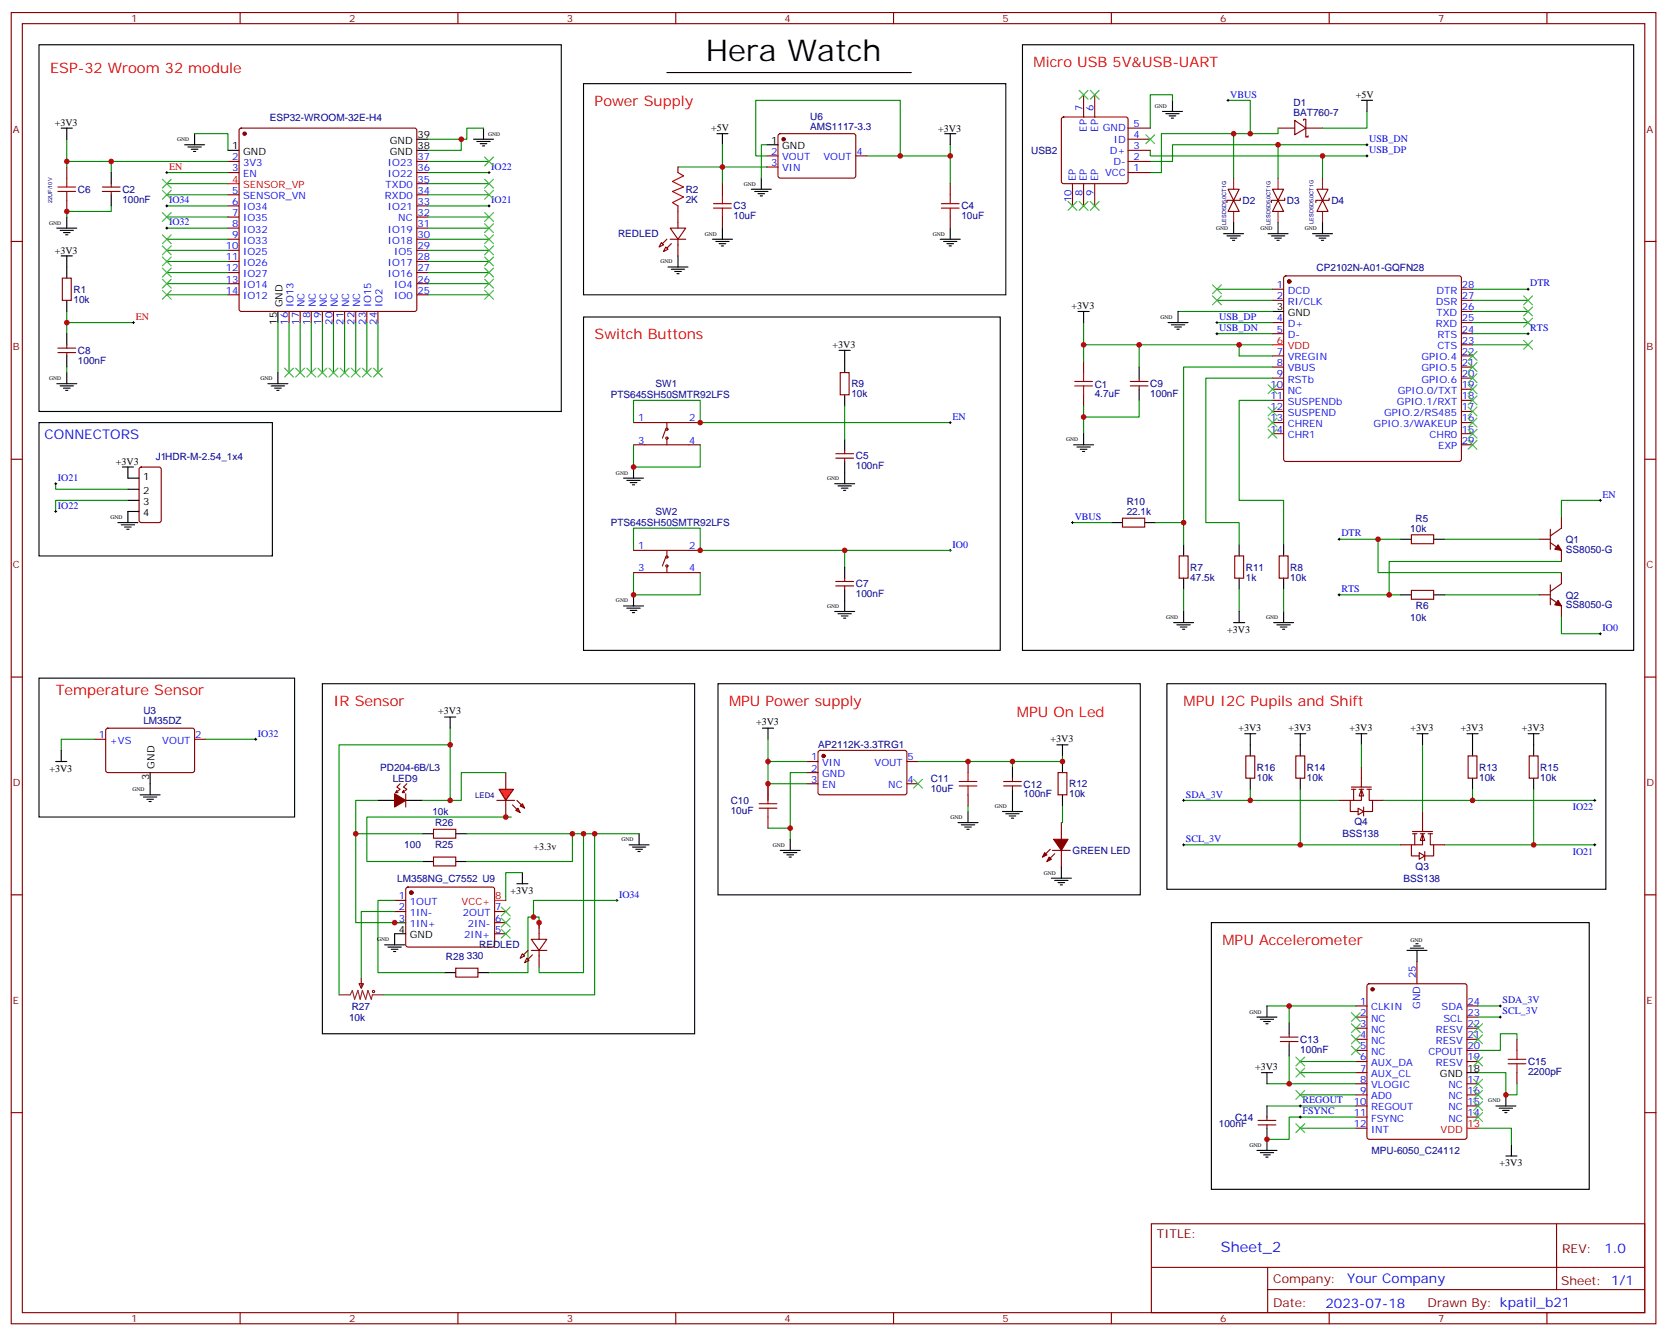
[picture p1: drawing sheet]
<svg xmlns="http://www.w3.org/2000/svg" width="529mm" height="424mm" viewBox="0 0 529 424" stroke-linecap="round" stroke-linejoin="round" font-family="sans-serif">
<g fill="none" stroke="#870000" stroke-width=".35">
<path d="M3.6 4h522.1v416.3h-522.1zM7.1 7.5h515v409.2h-515zM76.2 4v3.5M145.4 4v3.5M214.5 4v3.5M283.7 4v3.5M352.8 4v3.5M422 4v3.5M491.1 4v3.5M411 38.2l3.5 2.5-3.5 2.1zM413.8 38.2v-.3h.7v5.6h.8v-.4M21.2 53v3.6"/>
<path d="M32.5 59.4h5.6M35.3 58.3v1.1M72.4 51.3h3.5M72.4 54.8h3.5M76.1 40.9l.5-.2h55l.5 .2 .2 .5v56.8l-.2 .5-.5 .2h-55l-.5-.3-.2-.4v-56.8zM132.3 51.3h3.6M132.3 54.8h3.6M132.3 58.3h3.6M215.2 53v1.8M229.3 58.3v3.5M301.7 58.3v3.5M405.7 40.7h5.3"/>
<path d="M414.5 40.7h5.3M3.6 76.7h3.5M21.2 63.6v3.5M32.5 60.8h5.6M35.3 60.8v1M72.4 61.8h3.5M72.4 65.4h3.5M72.4 68.9h3.5M72.4 72.4h3.5M72.4 76h3.5M72.4 79.5h3.5M132.3 61.8h3.6"/>
<path d="M132.3 65.4h3.6M132.3 68.9h3.6M132.3 72.4h3.6M132.3 76h3.6M132.3 79.5h3.6M209.9 77l.7 .7-1.4 .7zM211.3 78.4l.8 .7-1.5 .7zM212.8 72.4h4.9l-2.5 3.6zM212.8 76h4.9M215.2 65.4v7M215.2 76v5.2M229.3 68.9v3.5"/>
<path d="M301.7 68.9v3.5M389.9 60.1h3.5l-1.8 3.5zM391.6 63.6l1.8 3.5h-3.5zM393.7 62.9v.7h-4.2v.7M404 60.1h3.5l-1.8 3.5zM405.7 63.6l1.8 3.5h-3.5zM407.8 62.9v.7h-4.2v.7M418.1 60.1h3.5l-1.8 3.5zM419.8 63.6l1.8 3.5h-3.5zM422 62.9v.7h-4.3v.7M522.1 76.7h3.6M19.8 88.3h2.8v7.1h-2.8z"/>
<path d="M72.4 83h3.5M72.4 86.5h3.5M72.4 90.1h3.5M72.4 93.6h3.5M91.8 98.9v3.5M95.3 98.9v3.5M98.8 98.9v3.5M102.3 98.9v3.5M105.9 98.9v3.5M109.4 98.9v3.5M112.9 98.9v3.5M116.5 98.9v3.5"/>
<path d="M120 98.9v3.5M132.3 83h3.6M132.3 86.5h3.6M132.3 90.1h3.6M132.3 93.6h3.6M404 91.8h3.5M404 95.4h3.5M407.7 87.8l.5-.2h55l.5 .2 .2 .5v57.5l-.2 .5-.5 .2h-55l-.5-.2-.2-.5v-57.5zM463.9 91.8h3.6M463.9 95.4h3.6M463.9 98.9h3.6M18.4 111.9h5.6"/>
<path d="M18.4 110.5h5.6M21.2 109.5v1M21.2 111.9v1.1M266.7 118.3h2.9v7h-2.9zM344 114.8v3.5M404 102.4h3.5M404 105.9h3.5M404 113h3.5M404 116.5h3.5M463.9 102.4h3.6M463.9 105.9h3.6M463.9 113h3.6"/>
<path d="M463.9 116.5h3.6M463.9 109.5h3.6M201.1 134.2h21.2M211.3 136.3l-1 2.8M211.7 134.2v1.7M211.7 139.5v1.7M344 125.3v3.6M358.8 122.5h5.7M358.8 121.1h5.7M361.6 120.1v1M361.6 122.5v1.1M404 120.1h3.5"/>
<path d="M404 123.6h3.5M404 127.1h3.5M404 130.6h3.5M404 134.2h3.5M404 137.7h3.5M463.9 120.1h3.6M463.9 123.6h3.6M463.9 127.1h3.6M463.9 130.6h3.6M463.9 134.2h3.6M463.9 137.7h3.6M3.6 145.8h3.5"/>
<path d="M201.1 141.2h21.2M265.3 145.5h5.7M265.3 144h5.7M268.1 143v1M268.1 145.5v1M463.9 141.2h3.6M522.1 145.8h3.6M201.1 174.7h21.2M211.3 176.8l-1 2.9M211.7 174.7v1.8M356.3 164.5h7.1v2.8h-7.1zM374.3 176.5h2.9v7.1h-2.9z"/>
<path d="M392 176.5h2.8v7.1h-2.8zM406.1 176.5h2.8v7.1h-2.8zM448.1 169.8h7v2.8h-7zM488.6 171.2h3.6M492.2 172.3l3.5 2.4v3.6M492.2 168v6.4M495.7 164.1v3.6l-3.5 2.4M201.1 181.8h21.2M211.7 180v1.8M265.3 186h5.7M265.3 184.6h5.7M268.1 183.6v1"/>
<path d="M268.1 186v1.1M448.1 187.4h7v2.9h-7zM488.6 188.8h3.6M492.2 189.9l3.5 2.5v3.5M492.2 185.7v6.3M495.7 181.8v3.5l-3.5 2.5M3.6 214.9h3.5M522.1 214.9h3.6M30 234.7h3.5M33.8 231.4l.5-.2h27l.5 .7-.1 13-.6 .4-27.1-.1-.5-.6v-12.7zM61.8 234.7h3.5M259.9 238.4l.5-.2 27.1 .1 .4 .6-.1 13-.6 .4h-27.1l-.4-.7v-12.7z"/>
<path d="M466.1 240h2.8v7.1h-2.8zM485.5 240h2.8v7.1h-2.8zM243.8 248.8v3.5M243.8 259.4v3.5M256.2 241.8h3.5M256.2 245.3h3.5M256.2 248.8h3.5M287.9 241.8h3.5M287.9 248.8h3.5M307.3 241.8v3.5M307.3 252.3v3.6M318.6 249.5h5.6"/>
<path d="M318.6 248.1h5.6M321.4 247.1v1M321.4 249.5v1.1M335.9 245.3h2.8v7h-2.8zM333.4 269.6l-2.5 2.5M334.1 270h5.7M334.8 271l-2.4 2.5M336.9 261.2v5.3M336.9 270v5.3M3.6 284.1h3.5M522.1 284.1h3.6M430.4 319.4h3.6"/>
<path d="M434.2 312.5l.5-.2h30.3l.6 .4 .1 48.3-.5 .6-30.5 .1-.7-.5v-48.2zM449.8 305.3v7M465.7 319.4h3.5M430.4 322.9h3.6M430.4 326.4h3.6M430.4 330h3.6M430.4 333.5h3.6M430.4 337h3.6M465.7 322.9h3.5M465.7 326.4h3.5M465.7 330h3.5M465.7 333.5h3.5"/>
<path d="M465.7 337h3.5M3.6 353.2h3.5M430.4 340.5h3.6M430.4 344.1h3.6M430.4 347.6h3.6M430.4 351.1h3.6M430.4 354.6h3.6M430.4 358.2h3.6M465.7 344.1h3.5M465.7 347.6h3.5M465.7 351.1h3.5M465.7 354.6h3.5"/>
<path d="M522.1 353.2h3.6M365.5 388.5h156.6v28.2h-156.6zM494.1 388.5v20.9M76.2 416.7v3.6M145.4 416.7v3.6M214.5 416.7v3.6M283.7 416.7v3.6M352.8 416.7v3.6M365.5 402.4h156.5M402.4 409.4h119.6M402.4 402.4v14.1M422 416.7v3.6"/>
<path d="M491.1 416.7v3.6"/>
<circle cx="211.7" cy="139.1" r=".35"/>
<circle cx="211.7" cy="136.3" r=".35"/>
<circle cx="211.7" cy="179.7" r=".35"/>
<circle cx="211.7" cy="176.8" r=".35"/>
</g>
<g fill="none" stroke="#000" stroke-width=".35">
<path d="M12.4 14.2h165.8v116.4h-165.8zM324.6 14.2h194v192.3h-194zM185.2 26.6h134.1v67h-134.1zM211.7 23h77.6M369 35.4h6.4M370.1 36.1h4.2M371.2 36.8h2.1M371.9 37.5h.7M372.2 31.9v3.5M432.2 31.9h3.5M434 31.9v3.5M19.4 40.7h3.6"/>
<path d="M21.2 40.7v3.5M35.3 54.8v3.5M58.6 46h6.3M59.7 46.7h4.2M60.7 47.4h2.1M61.4 48.1h.7M61.8 42.4v3.6M72.4 47.7h3.5M132.3 44.2h3.6M132.3 47.7h3.6M150.3 44.2h6.4M151.4 44.9h4.2"/>
<path d="M152.4 45.6h2.2M153.1 46.3h.7M153.5 40.7v3.5M227.6 42.4h3.5M229.3 42.4v3.6M241.7 56.6v3.5M299.9 42.4h3.5M301.7 42.4v3.6M18 72.4h6.4M19.1 73.1h4.2M20.1 73.8h2.2M20.8 74.5h.8"/>
<path d="M21.2 68.9v3.5M35.3 61.8v3.6M226.2 76h6.3M227.2 76.7h4.3M228.3 77.4h2.1M229 78.1h.7M229.3 72.4v3.6M238.5 60.1h6.4M239.6 60.8h4.2M240.6 61.5h2.1M241.3 62.2h.7M298.5 76h6.3"/>
<path d="M299.5 76.7h4.3M300.6 77.4h2.1M301.3 78.1h.7M301.7 72.4v3.6M388.4 74.2h6.4M389.5 74.9h4.2M390.6 75.6h2.1M391.3 76.3h.7M391.6 70.7v3.5M402.6 74.2h6.3M403.6 74.9h4.2M404.7 75.6h2.1"/>
<path d="M405.4 76.3h.7M405.7 70.7v3.5M416.7 74.2h6.3M417.7 74.9h4.3M418.8 75.6h2.1M419.5 76.3h.7M419.8 70.7v3.5M19.4 81.2h3.6M21.2 81.2v7.1M21.2 95.4v3.5M88.2 98.9v3.5M212.1 84.8h6.3"/>
<path d="M213.1 85.5h4.2M214.2 86.2h2.1M214.9 86.9h.7M215.2 81.2v3.6M342.2 98.9h3.6M344 98.9v3.5M374 98.9v3.5M404 98.9h3.5M21.2 105.9v3.6M21.2 113v3.5M21.2 118.3v3.5M88.2 118.3v3.5"/>
<path d="M185.2 100.6h132.3v105.9h-132.3zM266.4 111.2h3.5M268.1 111.2v7.1M361.6 116.5v3.6M370.8 102.4h6.4M371.9 103.1h4.2M372.9 103.8h2.1M373.6 104.5h.7M18 121.8h6.4M19.1 122.5h4.2M20.1 123.2h2.2M20.8 123.9h.8"/>
<path d="M85.1 121.8h6.3M86.1 122.5h4.2M87.2 123.2h2.1M87.9 123.9h.7M268.1 125.3v3.6M268.1 139.5v3.5M344 137.7v3.5M361.6 123.6v3.5M197.9 151.8h6.4M199 152.5h4.2M200.1 153.2h2.1M200.8 153.9h.7"/>
<path d="M201.1 148.3v3.5M265 153.6h6.3M266 154.3h4.3M267.1 155h2.1M267.8 155.7h.7M268.1 146.5v7.1M340.8 141.2h6.4M341.9 141.9h4.2M342.9 142.6h2.2M343.6 143.3h.7M352.8 165.9h3.5M363.4 165.9h3.5"/>
<path d="M375.7 173v3.5M393.4 173v3.5M407.5 173v3.5M444.5 171.2h3.6M455.1 171.2h3.5M197.9 192.4h6.4M199 193.1h4.2M200.1 193.8h2.1M200.8 194.5h.7M201.1 188.8v3.6M265 194.1h6.3M266 194.8h4.3"/>
<path d="M267.1 195.5h2.1M267.8 196.3h.7M268.1 180v3.6M268.1 187.1v7M372.6 197.7h6.3M373.6 198.4h4.3M374.7 199.1h2.1M375.4 199.8h.7M375.7 183.6v3.5M375.7 194.1v3.6M391.6 197.7h3.5M393.4 183.6v3.5"/>
<path d="M393.4 194.1v3.6M404.3 197.7h6.4M405.4 198.4h4.2M406.4 199.1h2.2M407.1 199.8h.7M407.5 183.6v3.5M407.5 194.1v3.6M444.5 188.8h3.6M455.1 188.8h3.5M12.4 215.3h81.1v44.1h-81.1zM19.4 238.2v3.6M242 231.2h3.6"/>
<path d="M243.8 231.2v3.5M335.5 236.5h3.6M337.3 236.5v3.5M465.7 232.9h3.5M467.5 232.9v7.1M486.9 236.5v3.5M17.7 241.8h3.5M44.5 252.3h6.3M45.5 253h4.3M46.6 253.8h2.1M47.3 254.5h.7M47.7 245.3v7"/>
<path d="M307.3 257.6v3.6M318.2 257.6h6.4M319.3 258.3h4.2M320.4 259h2.1M321.1 259.8h.7M321.4 243.5v3.6M321.4 250.6v7M337.3 241.8v3.5M337.3 252.3v3.6M467.5 247.1v3.5M486.9 247.1v3.5M247.7 270h6.3"/>
<path d="M248.7 270.7h4.3M249.8 271.4h2.1M250.5 272.1h.7M250.9 266.5v3.5M304.1 261.2h6.4M305.2 261.9h4.2M306.2 262.6h2.2M307 263.3h.7M333.8 278.8h6.3M334.8 279.5h4.3M336.9 275.3v3.5M335.9 280.2h2.1"/>
<path d="M336.6 280.9h.7M449.5 299.6h.7M446.7 301.7h6.3M447.7 301h4.2M448.8 300.3h2.1M449.8 301.7v3.6M400.4 340.5h3.6M402.2 340.5v3.6M465.7 340.5h3.5M474.9 351.1h6.3M475.9 351.8h4.3M477 352.5h2.1"/>
<path d="M477.7 353.2h.7M478 347.6v3.5M478 367h3.6M479.8 363.5v3.5"/>
</g>
<path d="M72.4 58.3h3.5M404 109.5h3.5M465.7 358.2h3.5" fill="none" stroke="#f00" stroke-width=".35"/>
<g fill="#870000" stroke="#870000" stroke-width=".35">
<path d="M211.7 78.8l1.4-1.4z"/>
<path d="M211.7 76l-1.4 1.4z"/>
<path d="M494.6 173l1.1 1.7-2.1-.3z"/>
<path d="M494.6 190.6l1.1 1.8-2.1-.4z"/>
<path d="M333.1 272.1l.7 .7-1.4 .7z"/>
<path d="M331.6 270.7l.8 .7-1.5 .7z"/>
<path d="M334.5 266.5h4.6l-2.2 3.5z"/>
<circle cx="77.6" cy="42.4" r=".53"/>
<circle cx="409.3" cy="89.4" r=".53"/>
<circle cx="435.7" cy="314.1" r=".53"/>
<circle cx="261.4" cy="240" r=".53"/>
</g>
<g fill="none" stroke="#008700" stroke-width=".35">
<path d="M389.9 31.9h7v10.5M434 35.4v5.3h-14.2M21.2 44.2v7.1M35.3 51.3v3.5M53 54.8h19.4M53 58.3h19.4M61.8 42.4h10.6v5.3M72.4 51.3h-51.2v1.7M135.9 54.8h19.4M135.9 58.3h19.4M135.9 51.3h19.4M146.4 44.2v3.5h-10.5"/>
<path d="M153.5 40.7h-5.3v3.5h-12.3M229.3 46v7h-14.1M243.5 53h-14.2v5.3M301.7 46v3.5h-26.5M301.7 49.5v8.8M365.2 47.7v1.8h68.8M391.6 42.4v14.2M405.7 40.7v1.7h-37v12.4h-3.5M405.7 46v10.6M419.8 49.5v7.1M434 46h-61.8v5.3h-7M35.3 65.4v1.7h-14.1v1.8"/>
<path d="M53 61.8h19.4M53 65.4h19.4M53 68.9h19.4M53 72.4h19.4M53 76h19.4M53 79.5h19.4M135.9 76h19.4M135.9 61.8h19.4M135.9 65.4h19.4M135.9 68.9h19.4M135.9 72.4h19.4M135.9 79.5h19.4"/>
<path d="M21.2 98.9v7M53 83h19.4M53 86.5h19.4M53 90.1h19.4M53 93.6h19.4M135.9 83h19.4M135.9 86.5h19.4M135.9 90.1h19.4M135.9 93.6h19.4M374 98.9h30M386.3 91.8h17.7M386.3 95.4h17.7"/>
<path d="M467.5 91.8h17.6M467.5 95.4h17.6M467.5 98.9h17.6M21.2 116.5v1.8M21.2 102.4h21.2M88.2 102.4v15.9M91.8 102.4v15.9M95.3 102.4v15.9M98.8 102.4v15.9M102.3 102.4v15.9M105.9 102.4v15.9M109.4 102.4v15.9"/>
<path d="M112.9 102.4v15.9M116.5 102.4v15.9M120 102.4v15.9M344 102.4v7.1h60M344 109.5v5.3M361.6 109.5v7M386.3 102.4h17.7M386.3 105.9h17.7M393.4 109.5v3.5h10.6M404 116.5h-28.3v49.4h-8.8M467.5 102.4h17.6M467.5 105.9h17.6"/>
<path d="M467.5 109.5h17.6M201.1 134.2v-7.1h21.2v7.1h79.4M268.1 128.9v10.6M344 132.4v5.3M361.6 127.1v5.3h-17.6v-3.5M404 120.1h-21.2v45.8h10.6v7.1M404 127.1h-10.6v31.8h14.1v14.1M201.1 141.2v7.1h21.2v-7.1M508 158.9h-12.3v5.2M201.1 174.7v-7h21.2v7h79.4M268.1 174.7v5.3M340.5 165.9h12.3"/>
<path d="M375.7 165.9v7.1M425.1 171.2h19.4M437.5 171.2v10.6h58.2M458.6 171.2h30M495.7 178.3h-54.7v10.5M201.1 181.8v7h21.2v-7M375.7 187.1v7M393.4 187.1v7M407.5 187.1v7M425.1 188.8h19.4M458.6 188.8h30M495.7 195.9v5.3h12.3"/>
<path d="M30 234.7h-10.6v3.5M65.3 234.7h15.9M243.8 234.7v7.1h12.4M243.8 241.8v7h12.4M243.8 248.8v5.3M256.2 245.3h-5.3v21.2M291.4 241.8h30v1.7M307.3 255.9v1.7M337.3 255.9v5.3h-.4M243.8 262.9h7.1M458.6 268.2h47.7M402.2 319.4h28.2"/>
<path d="M469.2 319.4h7.1M412.8 337h17.6M469.2 322.9h7.1M481.6 330v-1.8h-5.3v5.3h-7.1M402.2 351.1h28.2M402.2 344.1h28.2M412.8 347.6h17.6M412.8 358.2h17.6M412.8 340.5h17.6M430.4 354.6h-21.1v7.1h-7.1M469.2 358.2h10.6v5.3M469.2 340.5h8.8v7.1"/>
</g>
<g fill="none" stroke="#000" stroke-width=".32">
<path d="M389.5 31.9h.7M389.9 31.5v.7M52.6 54.8h.7M53 54.4v.7M154.9 54.8h.7M155.3 54.4v.7M433.6 46h.7M433.6 49.5h.7M434 45.6v.7M434 49.1v.7M52.6 65.4h.7M52.6 72.4h.7"/>
<path d="M53 65v.7M53 72.1v.7M154.9 65.4h.7M155.3 65v.7M484.8 91.8h.7M485.1 91.5v.7M42 102.4h.7M42.4 102.1v.7M386 102.4h.7M386 105.9h.7M386.3 102.1v.7M386.3 105.6v.7"/>
<path d="M301.3 134.2h.7M301.7 133.8v.7M507.7 158.9h.7M508 158.5v.7M301.3 174.7h.7M301.7 174.4v.7M340.1 165.9h.7M340.5 165.6v.7M424.8 171.2h.7M425.1 170.9v.7M424.8 188.8h.7M425.1 188.5v.7"/>
<path d="M507.7 201.2h.7M508 200.8v.7M80.8 234.7h.7M81.2 234.4v.7M475.9 319.4h.7M476.3 319v.7M475.9 322.9h.7M476.3 322.5v.8M412.4 351.1h.7M412.4 354.6h.7M412.8 350.8v.7M412.8 354.3v.7"/>
</g>
<g fill="none" stroke="#a10000" stroke-width=".35">
<path d="M18.4 59.4h5.6M21.2 56.6v2.8M215.2 54.8l1.8 1-3.5 1.8 3.5 1.8-3.5 1.4 3.5 1.7-3.5 1.8 1.7 1.1M18.4 60.8h5.6M21.2 60.8v2.8M226.5 66.1h5.7M226.5 64.7h5.7M229.3 61.8v2.9M229.3 66.1v2.8M298.8 66.1h5.7M298.8 64.7h5.7M301.7 61.8v2.9"/>
<path d="M301.7 66.1v2.8M344 118.3v2.8M341.2 122.5h5.6M341.2 121.1h5.6M344 122.5v2.8M241 255.2h5.6M241 256.6h5.6M243.8 252.3v2.9M243.8 256.6v2.8M304.5 248.1h5.6M304.5 249.5h5.6M307.3 245.3v2.8"/>
<path d="M307.3 249.5v2.8"/>
</g>
<path d="M391.6 56.6v3.5M405.7 56.6v3.5M419.8 56.6v3.5M391.6 67.1v3.6M405.7 67.1v3.6M419.8 67.1v3.6" fill="none" stroke="#8c2424" stroke-width=".35"/>
<g fill="none" stroke="#3c3" stroke-width=".35">
<path d="M153.8 67.5l2.9 2.8M156.7 67.5l-2.9 2.8M384.9 90.4l2.8 2.8M384.9 93.9l2.8 2.9M387.7 90.4l-2.8 2.8M387.7 93.9l-2.8 2.9M483.7 93.9l2.8 2.9M486.5 93.9l-2.8 2.9M93.9 116.9l2.8 2.8M96.7 116.9l-2.8 2.8M97.4 116.9l2.8 2.8M100.2 116.9l-2.8 2.8"/>
<path d="M100.9 116.9l2.9 2.8M103.8 116.9l-2.9 2.8M104.5 116.9l2.8 2.8M107.3 116.9l-2.8 2.8M108 116.9l2.8 2.8M110.8 116.9l-2.8 2.8M111.5 116.9l2.8 2.8M114.3 116.9l-2.8 2.8M466.1 118.6l2.8 2.9M466.1 115.1l2.8 2.8M466.1 111.6l2.8 2.8M468.9 118.6l-2.8 2.9"/>
<path d="M468.9 115.1l-2.8 2.8M468.9 111.6l-2.8 2.8M483.7 108.1l2.8 2.8M486.5 108.1l-2.8 2.8M402.6 122.2l2.8 2.8M402.6 129.2l2.8 2.8M402.6 132.8l2.8 2.8M402.6 136.3l2.8 2.8M405.4 122.2l-2.8 2.8M405.4 129.2l-2.8 2.8M405.4 132.8l-2.8 2.8M405.4 136.3l-2.8 2.8"/>
<path d="M466.1 139.8l2.8 2.8M466.1 136.3l2.8 2.8M466.1 132.8l2.8 2.8M466.1 129.2l2.8 2.8M466.1 125.7l2.8 2.8M466.1 122.2l2.8 2.8M468.9 139.8l-2.8 2.8M468.9 136.3l-2.8 2.8M468.9 132.8l-2.8 2.8M468.9 129.2l-2.8 2.8M468.9 125.7l-2.8 2.8M468.9 122.2l-2.8 2.8"/>
<path d="M290 247.4l2.8 2.8M292.8 247.4l-2.8 2.8M429 321.5l2.8 2.8M429 325l2.8 2.8M429 328.5l2.8 2.9M429 332.1l2.8 2.8M431.8 321.5l-2.8 2.8M431.8 325l-2.8 2.8M431.8 328.5l-2.8 2.9M431.8 332.1l-2.8 2.8M467.8 325l2.8 2.8M467.8 328.5l2.8 2.9"/>
<path d="M467.8 335.6l2.8 2.8M470.6 325l-2.8 2.8M470.6 328.5l-2.8 2.9M470.6 335.6l-2.8 2.8M467.8 342.7l2.8 2.8M467.8 346.2l2.8 2.8M467.8 349.7l2.8 2.8M467.8 353.2l2.8 2.9M470.6 342.7l-2.8 2.8M470.6 346.2l-2.8 2.8M470.6 349.7l-2.8 2.8M470.6 353.2l-2.8 2.9"/>
</g>
<g fill="#fff" stroke="#870000" stroke-width=".35">
<path d="M451.6 264.7l.7 2.1h-1.4z"/>
<path d="M450.5 270.7l1.8 1-1.8 1.1z"/>
</g>
<path d="M451.6 257.6v6.4M444.5 268.2h3.6M448.4 264h6.4M448.4 264.7h1.4M449.1 264.7v3.5M450.9 264.7h1.4M451.6 264.7v3.5h-3.5v3.5h2.4M452.3 270.3v2.9M453.4 264.7h1.4M454.1 264.7v3.5h1v3.5h-2.8M455.1 268.2h3.5" fill="none" stroke="#870000" stroke-width=".35"/>
<path d="M451.6 236.5v21.1M467.5 250.6v3.5h38.8M486.9 250.6v17.6" fill="none" stroke="#008700" stroke-width=".35"/>
<path d="M449.8 232.9h3.6M451.6 232.9v3.6M485.1 232.9h3.5M486.9 232.9v3.6" fill="none" stroke="#000" stroke-width=".35"/>
<g fill="#fff" stroke="#870000" stroke-width=".35">
<path d="M432.2 250.6l.7 2.1h-1.4z"/>
<path d="M431.1 256.6l1.8 1-1.8 1.1z"/>
</g>
<g fill="none" stroke="#870000" stroke-width=".35">
<path d="M395.5 240h2.8v7.1h-2.8zM411.4 240h2.8v7.1h-2.8zM425.1 254.1h3.6M429 249.9h6.4M429 250.6h1.4M429.7 250.6v3.5M431.5 250.6h1.4M432.2 250.6v3.5h-3.5v3.5h2.4M432.2 243.5v6.4M432.9 256.2v2.8M434 250.6h1.4M434.7 250.6v3.5h1v3.5h-2.8"/>
<path d="M435.7 254.1h3.5M125.3 285.9h3.5M125.3 289.4h3.5M125.3 292.9h3.5M129 281.8l.5-.2 27.1 .1 .4 .6v17.9l-.7 .5-27.1-.1-.4-.6v-17.7zM157 289.4h3.5M157 292.9h3.5M157 296.4h3.5M406.4 330.7h5.7M406.4 329.2h5.7M409.3 328.2v1M409.3 330.7v1"/>
<path d="M481.6 330v3.5M399.4 357.1h5.6M399.4 355.7h5.6M402.2 354.6v1.1M402.2 357.1v1.1M481.6 340.5v3.6"/>
</g>
<path d="M337.3 240v1.8h-15.9M432.2 236.5v7M375.7 254.1h21.2M396.9 250.6v3.5h28.2M412.8 250.6v17.6h31.7M439.2 254.1h28.3M375.7 268.2h37.1M409.3 319.4v5.3M409.3 335.2v8.9M481.6 344.1v3.5h-3.6" fill="none" stroke="#008700" stroke-width=".35"/>
<g fill="none" stroke="#000" stroke-width=".35">
<path d="M227.9 217.1h134.1v67h-134.1zM370.5 217.1h139.3v65.2h-139.3zM395.1 232.9h3.6M396.9 232.9v7.1M411 232.9h3.5M412.8 232.9v7.1M430.4 232.9h3.6M432.2 232.9v3.6M396.9 247.1v3.5M412.8 247.1v3.5M125.3 296.4h3.5M384.6 292.9h119.9v84.7h-119.9z"/>
<path d="M402.2 319.4v3.5M399 322.9h6.4M400.1 323.6h4.2M401.1 324.3h2.2M401.8 325h.8M409.3 324.7v3.5M409.3 331.7v3.5M402.2 351.1v3.5M402.2 358.2v7M399 365.2h6.4M400.1 365.9h4.2M401.1 366.6h2.2"/>
<path d="M401.8 367.3h.8"/>
</g>
<path d="M375.4 254.1h.7M375.7 253.8v.7M505.9 254.1h.7M506.3 253.8v.7M375.4 268.2h.7M375.7 267.9v.7M505.9 268.2h.7M506.3 267.9v.7" fill="none" stroke="#000" stroke-width=".32"/>
<path d="M411.4 335.6l2.8 2.8M411.4 339.1l2.8 2.8M414.2 335.6l-2.8 2.8M414.2 339.1l-2.8 2.8M411.4 346.2l2.8 2.8M411.4 356.8l2.8 2.8M414.2 346.2l-2.8 2.8M414.2 356.8l-2.8 2.8" fill="none" stroke="#3c3" stroke-width=".35"/>
<path d="M478.8 337.7h5.6M478.8 336.3h5.6M481.6 333.5v2.8M481.6 337.7v2.8" fill="none" stroke="#a10000" stroke-width=".35"/>
<circle cx="130.6" cy="283.4" r=".53" fill="#870000" stroke="#870000" stroke-width=".35"/>
<path d="M157 285.9h3.5" fill="none" stroke="#f00" stroke-width=".35"/>
<g fill="#f00" stroke="#870000" stroke-width=".35">
<path d="M158.4 250.6h4.6l-2.5 3.5z"/>
<path d="M157.7 254.1h5.7z"/>
</g>
<g fill="#870000" stroke="#870000" stroke-width=".35">
<path d="M164.1 254.1l1.4 1.4z"/>
<path d="M162.7 255.5l1.4 1.4z"/>
</g>
<g fill="#f00" stroke="#870000" stroke-width=".35">
<path d="M165.1 255.9l.7-.7 .7 1.4z"/>
<path d="M163.7 257.3l.7-.7 .7 1.4z"/>
</g>
<g fill="none" stroke="#870000" stroke-width=".35">
<path d="M337.2 37.4l.4-.3h19.8l.5 .3 .2 .5v19.7l-.2 .5-.5 .2h-19.8l-.5-.2-.2-.5v-19.7zM344 30.1v7M347.5 30.1v7M243.5 49.5h3.5M243.5 53h3.5M247.2 42.6l.5-.2 23.5 .1 .5 .6-.1 13-.6 .5-23.6-.1-.4-.7v-12.7zM271.7 49.5h3.5M340.5 58.3v7.1M344 58.3v7.1M347.5 58.3v7.1M358.1 54.8h7.1M358.1 51.3h7.1"/>
<path d="M358.1 47.7h7.1M358.1 44.2h7.1M358.1 40.7h7.1M44.4 148.5l.4-.2h5.7l.6 .4 .1 16.5-.5 .7h-5.9l-.6-.5-.1-16.4zM125.6 251.6h.7M127 248.8l-1 1.1 1 .7-1.4 1 .4-.7M127.7 251.6h.7M128.8 252v4.2M129.2 248.8l-1.1 1.1 1.1 .7-1.5 1 .4-.7M160.5 245.3v5.3M160.5 254.1v5.3M137.6 272.1h7.1v2.8h-7.1z"/>
<path d="M137.6 263.3h7.1v2.8h-7.1zM168.7 298.2h4.9l-2.5 3.5zM171.1 292.9v5.3M114 312.3h1.4l-.7 1.4zM114.7 310.6v3.1M144.7 307.4h7v2.8h-7zM165.8 302.8l.7 .7-1.4 .7zM167.3 304.2l.7 .7-1.5 .7zM168.7 301.7h4.9M171.1 301.7v5.3"/>
</g>
<g fill="none" stroke="#000" stroke-width=".35">
<path d="M243.5 46h3.5M12.4 134.2h74.1v42.3h-74.1zM38.8 148.3h3.6M40.6 148.3v3.5h3.5M40.6 155.3h3.5M40.6 158.9h3.5M37.4 165.9h6.4M38.5 166.6h4.2M39.5 167.3h2.2M40.3 168h.7M44.1 162.4h-3.5v3.5M102.3 217.1h118.2v111.1h-118.2z"/>
<path d="M141.1 227.6h3.6M142.9 227.6v3.6M120 254.1h5.3M128.8 254.1h5.3M134.1 273.5h3.5M134.1 264.7h3.5M144.7 273.5h3.5M144.7 264.7h3.5M165.8 277v3.6M199.7 268.2h6.4M200.8 268.9h4.2M201.8 269.6h2.1"/>
<path d="M202.5 270.3h.7M202.9 264.7v3.5M122.1 300h6.3M125.3 296.4v3.6M164.1 280.6h3.5M123.2 300.7h4.2M124.2 301.4h2.1M124.9 302.1h.7M141.1 308.8h3.6M151.7 308.8h3.6"/>
</g>
<path d="M107.6 315.8h3.6l.7-1.4 .7 2.9 1-2.9 .7 2.9 .7-2.9 1.1 2.9 .7-2.9 1.1 2.9 .3-1.5h3.5" fill="none" stroke="#8c2424" stroke-width=".35"/>
<circle cx="118.6" cy="314.8" r=".35" fill="none" stroke="#a10000" stroke-width=".35"/>
<g fill="#870000" stroke="#870000" stroke-width=".35">
<path d="M125.3 252l3.5 2.1-3.5 2.1z"/>
<path d="M169 303.1l-1.4 1.5z"/>
<path d="M167.6 301.7l-1.4 1.4z"/>
<circle cx="248.7" cy="44.2" r=".53"/>
</g>
<g fill="none" stroke="#008700" stroke-width=".35">
<path d="M372.2 31.9v-1.8h-7v10.6M243.5 49.5h-3.6v-17.6h45.9v17.6M243.5 46h-1.8v10.6M17.7 153.6v1.7h22.9M40.6 158.9h-22.9v3.5M142.9 231.2v22.9h-8.8M142.9 236.5h-35.3v79.3M120 254.1h-7.1v38.8h15.9M160.5 245.3h-14.1v8.8h-3.5M162.3 259.4h-45.8v14.1h17.6M112.9 264.7h21.2M148.2 264.7h54.7"/>
<path d="M165.8 277h-5.3v8.9M181.7 264.7v8.8h-33.5M185.2 264.7v44.1h-14.1v-1.8M188.8 264.7v51.1h-67.1M125.3 289.4h-10.6v21.2M125.3 285.9h-5.3v22.9h21.1M171.1 294.7v-3.6h-3.5v17.7h-12.3M195.8 285.9h-26.4v5.2"/>
</g>
<path d="M484.8 105.9h.7M485.1 105.6v.7M17.3 153.6h.7M17.7 153.2v.7M17.3 162.4h.7M17.7 162v.7M195.5 285.9h.7M195.8 285.5v.7" fill="none" stroke="#000" stroke-width=".32"/>
<g fill="none" stroke="#3c3" stroke-width=".35">
<path d="M342.6 28.7l2.8 2.8M345.4 28.7l-2.8 2.8M346.1 28.7l2.8 2.8M348.9 28.7l-2.8 2.8M51.5 56.9l2.9 2.8M54.4 56.9l-2.9 2.8M153.8 49.8l2.9 2.9M153.8 56.9l2.9 2.8M156.7 49.8l-2.9 2.9M156.7 56.9l-2.9 2.8M363.7 42.8l2.9 2.8M366.6 42.8l-2.9 2.8"/>
<path d="M51.5 60.4l2.9 2.9M51.5 67.5l2.9 2.8M51.5 74.5l2.9 2.9M51.5 78.1l2.9 2.8M54.4 60.4l-2.9 2.9M54.4 67.5l-2.9 2.8M54.4 74.5l-2.9 2.9M54.4 78.1l-2.9 2.8M153.8 60.4l2.9 2.9M153.8 71l2.9 2.8M153.8 74.5l2.9 2.9M153.8 78.1l2.9 2.8"/>
<path d="M156.7 60.4l-2.9 2.9M156.7 71l-2.9 2.8M156.7 74.5l-2.9 2.9M156.7 78.1l-2.9 2.8M339.1 64l2.8 2.8M341.9 64l-2.8 2.8M342.6 64l2.8 2.8M345.4 64l-2.8 2.8M346.1 64l2.8 2.8M348.9 64l-2.8 2.8M51.5 81.6l2.9 2.8M51.5 85.1l2.9 2.8"/>
<path d="M51.5 88.7l2.9 2.8M51.5 92.2l2.9 2.8M54.4 81.6l-2.9 2.8M54.4 85.1l-2.9 2.8M54.4 88.7l-2.9 2.8M54.4 92.2l-2.9 2.8M153.8 81.6l2.9 2.8M153.8 85.1l2.9 2.8M153.8 88.7l2.9 2.8M153.8 92.2l2.9 2.8M156.7 81.6l-2.9 2.8M156.7 85.1l-2.9 2.8"/>
<path d="M156.7 88.7l-2.9 2.8M156.7 92.2l-2.9 2.8M483.7 97.5l2.8 2.8M486.5 97.5l-2.8 2.8M90.3 116.9l2.9 2.8M93.2 116.9l-2.9 2.8M115 116.9l2.9 2.8M117.9 116.9l-2.9 2.8M118.6 116.9l2.8 2.8M121.4 116.9l-2.8 2.8M483.7 101l2.8 2.8M486.5 101l-2.8 2.8"/>
<path d="M159.1 288l2.9 2.8M159.1 291.5l2.9 2.8M159.1 295l2.9 2.9M162 288l-2.9 2.8M162 291.5l-2.9 2.8M162 295l-2.9 2.9"/>
</g>
<g fill="#c00">
<circle cx="146.4" cy="44.2" r=".88"/>
<circle cx="35.3" cy="51.3" r=".88"/>
<circle cx="21.2" cy="51.3" r=".88"/>
<circle cx="21.2" cy="102.4" r=".88"/>
<circle cx="229.3" cy="53" r=".88"/>
<circle cx="21.2" cy="67.1" r=".88"/>
<circle cx="396.9" cy="42.4" r=".88"/>
<circle cx="419.8" cy="49.5" r=".88"/>
<circle cx="405.7" cy="46" r=".88"/>
<circle cx="391.6" cy="42.4" r=".88"/>
<circle cx="437.5" cy="171.2" r=".88"/>
<circle cx="441" cy="188.8" r=".88"/>
<circle cx="393.4" cy="109.5" r=".88"/>
<circle cx="344" cy="109.5" r=".88"/>
<circle cx="361.6" cy="109.5" r=".88"/>
<circle cx="344" cy="132.4" r=".88"/>
<circle cx="375.7" cy="165.9" r=".88"/>
<circle cx="222.3" cy="134.2" r=".88"/>
<circle cx="201.1" cy="148.3" r=".88"/>
<circle cx="201.1" cy="188.8" r=".88"/>
<circle cx="222.3" cy="174.7" r=".88"/>
<circle cx="268.1" cy="174.7" r=".88"/>
<circle cx="301.7" cy="49.5" r=".88"/>
<circle cx="243.8" cy="241.8" r=".88"/>
<circle cx="243.8" cy="248.8" r=".88"/>
<circle cx="250.9" cy="262.9" r=".88"/>
<circle cx="486.9" cy="268.2" r=".88"/>
<circle cx="467.5" cy="254.1" r=".88"/>
<circle cx="396.9" cy="254.1" r=".88"/>
<circle cx="412.8" cy="268.2" r=".88"/>
<circle cx="307.3" cy="241.8" r=".88"/>
<circle cx="321.4" cy="241.8" r=".88"/>
<circle cx="337.3" cy="241.8" r=".88"/>
<circle cx="409.3" cy="344.1" r=".88"/>
<circle cx="409.3" cy="319.4" r=".88"/>
<circle cx="402.2" cy="361.7" r=".88"/>
<circle cx="478" cy="347.6" r=".88"/>
<circle cx="125.3" cy="292.9" r=".88"/>
<circle cx="112.9" cy="264.7" r=".88"/>
<circle cx="142.9" cy="254.1" r=".88"/>
<circle cx="181.7" cy="264.7" r=".88"/>
<circle cx="142.9" cy="236.5" r=".88"/>
<circle cx="188.8" cy="264.7" r=".88"/>
<circle cx="160.5" cy="259.4" r=".88"/>
<circle cx="285.8" cy="49.5" r=".88"/>
<circle cx="169.4" cy="291.1" r=".88"/>
<circle cx="185.2" cy="264.7" r=".88"/>
<circle cx="171.1" cy="292.9" r=".88"/>
</g>
<text font-size="9.5" x="224" y="19.5">Hera Watch</text>
<g font-size="4.6" fill="#f00">
<text x="15.9" y="23">ESP-32 Wroom 32 module</text>
<text x="328.1" y="21.3">Micro USB 5V&amp;USB-UART</text>
<text x="188.8" y="33.6">Power Supply</text>
<text x="188.8" y="107.7">Switch Buttons</text>
<text x="17.7" y="220.6">Temperature Sensor</text>
<text x="105.9" y="224.1">IR Sensor</text>
<text x="231.5" y="224.1">MPU Power supply</text>
<text x="322.8" y="227.6">MPU On Led</text>
<text x="375.7" y="224.1">MPU I2C Pupils and Shift</text>
<text x="388.1" y="300">MPU Accelerometer</text>
</g>
<text font-size="4.6" fill="#00f" x="387.6" y="397.5">Sheet_2</text>
<g font-size="4.2" fill="#00f">
<text x="14.1" y="139.5">CONNECTORS</text>
<text x="509.3" y="397.8">1.0</text>
<text x="427.7" y="407.3">Your Company</text>
<text x="420.8" y="415.1">2023-07-18</text>
</g>
<g font-size="3.9" fill="#800">
<text x="367.3" y="393.1">TITLE:</text>
<text x="495.9" y="397.8">REV:</text>
<text x="404.2" y="407.3">Company:</text>
<text x="495.6" y="407.9">Sheet: 1/1</text>
<text x="404.2" y="415">Date:</text>
<text x="453.2" y="415.1">Drawn By: kpatil_b21</text>
</g>
<g font-size="3.2" fill="#800">
<text x="41.7" y="7">1</text>
<text x="110.8" y="7">2</text>
<text x="180" y="7">3</text>
<text x="249.1" y="7">4</text>
<text x="318.2" y="7">5</text>
<text x="387.4" y="7">6</text>
<text x="456.5" y="7">7</text>
<text x="4.1" y="42.1">A</text>
<text x="522.7" y="42.1">A</text>
<text x="4.1" y="111.2">B</text>
<text x="522.7" y="111.2">B</text>
<text x="4.1" y="180.4">C</text>
<text x="522.7" y="180.4">C</text>
<text x="4.1" y="249.5">D</text>
<text x="522.7" y="249.5">D</text>
<text x="4.1" y="318.7">E</text>
<text x="522.7" y="318.7">E</text>
<text x="41.7" y="419.7">1</text>
<text x="110.8" y="419.7">2</text>
<text x="180" y="419.7">3</text>
<text x="249.1" y="419.7">4</text>
<text x="318.2" y="419.7">5</text>
<text x="387.4" y="419.7">6</text>
<text x="456.5" y="419.7">7</text>
</g>
<g font-size="3.2" fill="#00f">
<text x="343.6" y="35.4" transform="rotate(-90 343.6 35.4)">7</text>
<text x="347.2" y="35.4" transform="rotate(-90 347.2 35.4)">6</text>
<text x="390.6" y="31">VBUS</text>
<text x="345.1" y="41.8" transform="rotate(-90 345.1 41.8)">EP</text>
<text x="348.6" y="41.8" transform="rotate(-90 348.6 41.8)">EP</text>
<text x="350.1" y="41.7">GND</text>
<text x="359.9" y="40.3">5</text>
<text x="353.6" y="45.3">ID</text>
<text x="359.9" y="47.4">3</text>
<text x="359.9" y="43.9">4</text>
<text x="434.7" y="45.1">USB_DN</text>
<text x="73.7" y="50.9">2</text>
<text x="77.2" y="52.7">3V3</text>
<text x="123.2" y="52.7">IO23</text>
<text x="132.5" y="50.9">37</text>
<text x="156" y="53.9">IO22</text>
<text x="244.8" y="49.1">2</text>
<text x="244.8" y="52.7">3</text>
<text x="248.3" y="50.9">VOUT</text>
<text x="261.4" y="50.9">VOUT</text>
<text x="271.9" y="49.1">4</text>
<text x="352.4" y="48.8">D+</text>
<text x="353.5" y="52.3">D-</text>
<text x="359.9" y="50.9">2</text>
<text x="434.7" y="48.6">USB_DP</text>
<text x="73.7" y="54.4">3</text>
<text x="77.2" y="56.2">EN</text>
<text x="122.4" y="59.7">TXD0</text>
<text x="123.2" y="56.2">IO22</text>
<text x="132.5" y="54.4">36</text>
<text x="132.5" y="58">35</text>
<text x="248.3" y="54.4">VIN</text>
<text x="341.5" y="57.6" transform="rotate(-90 341.5 57.6)">EP</text>
<text x="345.1" y="57.6" transform="rotate(-90 345.1 57.6)">EP</text>
<text x="348.6" y="57.6" transform="rotate(-90 348.6 57.6)">EP</text>
<text x="350.8" y="55.8">VCC</text>
<text x="359.9" y="54.4">1</text>
<text x="53.7" y="64.5">IO34</text>
<text x="73.7" y="65">6</text>
<text x="73.7" y="61.5">5</text>
<text x="77.2" y="63.3">SENSOR_VN</text>
<text x="122.2" y="63.3">RXD0</text>
<text x="132.5" y="61.5">34</text>
<text x="132.5" y="65">33</text>
<text x="156" y="64.5">IO21</text>
<text x="340.1" y="64.1" transform="rotate(-90 340.1 64.1)">10</text>
<text x="343.6" y="62.1" transform="rotate(-90 343.6 62.1)">8</text>
<text x="347.2" y="62.1" transform="rotate(-90 347.2 62.1)">9</text>
<text x="53.7" y="71.5">IO32</text>
<text x="73.7" y="68.5">7</text>
<text x="77.2" y="70.3">IO35</text>
<text x="77.2" y="66.8">IO34</text>
<text x="123.2" y="66.8">IO21</text>
<text x="126.4" y="70.3">NC</text>
<text x="132.5" y="68.5">32</text>
<text x="73.7" y="75.6">9</text>
<text x="73.7" y="72.1">8</text>
<text x="77.2" y="77.4">IO33</text>
<text x="77.2" y="73.8">IO32</text>
<text x="123.2" y="73.8">IO19</text>
<text x="123.2" y="77.4">IO18</text>
<text x="132.5" y="72.1">31</text>
<text x="132.5" y="75.6">30</text>
<text x="71.7" y="82.7">11</text>
<text x="71.7" y="79.1">10</text>
<text x="77.2" y="80.9">IO25</text>
<text x="125.2" y="80.9">IO5</text>
<text x="132.5" y="79.1">29</text>
<text x="132.5" y="82.7">28</text>
<text x="71.7" y="89.7">13</text>
<text x="71.7" y="86.2">12</text>
<text x="77.2" y="87.9">IO27</text>
<text x="77.2" y="84.4">IO26</text>
<text x="123.2" y="84.4">IO17</text>
<text x="123.2" y="87.9">IO16</text>
<text x="132.5" y="86.2">27</text>
<text x="132.5" y="89.7">26</text>
<text x="71.7" y="93.2">14</text>
<text x="77.2" y="95">IO12</text>
<text x="77.2" y="91.5">IO14</text>
<text x="125.2" y="91.5">IO4</text>
<text x="125.2" y="95">IO0</text>
<text x="132.5" y="93.2">25</text>
<text x="405.3" y="91.5">1</text>
<text x="405.3" y="95">2</text>
<text x="408.8" y="93.2">DCD</text>
<text x="456" y="93.2">DTR</text>
<text x="464.1" y="95">27</text>
<text x="464.1" y="91.5">28</text>
<text x="485.8" y="90.9">DTR</text>
<text x="93.2" y="97.6" transform="rotate(-90 93.2 97.6)">IO13</text>
<text x="96.7" y="97.6" transform="rotate(-90 96.7 97.6)">NC</text>
<text x="100.2" y="97.6" transform="rotate(-90 100.2 97.6)">NC</text>
<text x="103.8" y="97.6" transform="rotate(-90 103.8 97.6)">NC</text>
<text x="107.3" y="97.6" transform="rotate(-90 107.3 97.6)">NC</text>
<text x="110.8" y="97.6" transform="rotate(-90 110.8 97.6)">NC</text>
<text x="114.3" y="97.6" transform="rotate(-90 114.3 97.6)">NC</text>
<text x="117.9" y="97.6" transform="rotate(-90 117.9 97.6)">IO15</text>
<text x="121.4" y="97.6" transform="rotate(-90 121.4 97.6)">IO2</text>
<text x="387" y="101.5">USB_DP</text>
<text x="408.8" y="96.8">RI/CLK</text>
<text x="455.8" y="96.8">DSR</text>
<text x="456.1" y="100.3">TXD</text>
<text x="464.1" y="98.5">26</text>
<text x="91.4" y="103.1" transform="rotate(-90 91.4 103.1)">16</text>
<text x="94.9" y="103.1" transform="rotate(-90 94.9 103.1)">17</text>
<text x="98.5" y="103.1" transform="rotate(-90 98.5 103.1)">18</text>
<text x="102" y="103.1" transform="rotate(-90 102 103.1)">19</text>
<text x="105.5" y="103.1" transform="rotate(-90 105.5 103.1)">20</text>
<text x="109" y="103.1" transform="rotate(-90 109 103.1)">21</text>
<text x="112.6" y="103.1" transform="rotate(-90 112.6 103.1)">22</text>
<text x="116.1" y="103.1" transform="rotate(-90 116.1 103.1)">23</text>
<text x="119.6" y="103.1" transform="rotate(-90 119.6 103.1)">24</text>
<text x="387" y="105.1">USB_DN</text>
<text x="405.3" y="102.1">4</text>
<text x="405.3" y="105.6">5</text>
<text x="408.8" y="103.8">D+</text>
<text x="408.8" y="107.4">D-</text>
<text x="455.8" y="103.8">RXD</text>
<text x="456.3" y="107.4">RTS</text>
<text x="464.1" y="105.6">24</text>
<text x="464.1" y="102.1">25</text>
<text x="485.8" y="105.1">RTS</text>
<text x="405.3" y="112.6">7</text>
<text x="456.3" y="110.9">CTS</text>
<text x="464.1" y="112.6">22</text>
<text x="464.1" y="109.1">23</text>
<text x="405.3" y="116.2">8</text>
<text x="405.3" y="119.7">9</text>
<text x="408.8" y="114.4">VREGIN</text>
<text x="408.8" y="117.9">VBUS</text>
<text x="451.3" y="117.9">GPIO.5</text>
<text x="451.3" y="114.4">GPIO.4</text>
<text x="464.1" y="119.7">20</text>
<text x="464.1" y="116.2">21</text>
<text x="403.3" y="123.2">10</text>
<text x="408.8" y="121.5">RSTb</text>
<text x="408.8" y="125">NC</text>
<text x="443.7" y="125">GPIO.0/TXT</text>
<text x="451.3" y="121.5">GPIO.6</text>
<text x="464.1" y="123.2">19</text>
<text x="403.3" y="126.8">11</text>
<text x="403.3" y="130.3">12</text>
<text x="408.8" y="128.5">SUSPENDb</text>
<text x="443.5" y="128.5">GPIO.1/RXT</text>
<text x="464.1" y="130.3">17</text>
<text x="464.1" y="126.8">18</text>
<text x="202.6" y="133.8">1</text>
<text x="218.8" y="133.8">2</text>
<text x="302.4" y="133.3">EN</text>
<text x="403.3" y="133.8">13</text>
<text x="403.3" y="137.3">14</text>
<text x="408.8" y="132">SUSPEND</text>
<text x="408.8" y="135.6">CHREN</text>
<text x="436.1" y="135.6">GPIO.3/WAKEUP</text>
<text x="439.4" y="132">GPIO.2/RS485</text>
<text x="464.1" y="137.3">15</text>
<text x="464.1" y="133.8">16</text>
<text x="202.6" y="140.9">3</text>
<text x="218.8" y="140.9">4</text>
<text x="408.8" y="139.1">CHR1</text>
<text x="453.8" y="139.1">CHR0</text>
<text x="456.5" y="142.6">EXP</text>
<text x="464.1" y="140.9">29</text>
<text x="18.4" y="152.7">IO21</text>
<text x="18.4" y="161.5">IO22</text>
<text x="508.7" y="158">EN</text>
<text x="341.2" y="165">VBUS</text>
<text x="302.4" y="173.8">IO0</text>
<text x="425.8" y="170.3">DTR</text>
<text x="202.6" y="174.4">1</text>
<text x="218.8" y="174.4">2</text>
<text x="202.6" y="181.4">3</text>
<text x="218.8" y="181.4">4</text>
<text x="425.8" y="188">RTS</text>
<text x="508.7" y="200.3">IO0</text>
<text x="81.9" y="233.8">IO32</text>
<text x="31.4" y="234.4">1</text>
<text x="34.9" y="236.1">+VS</text>
<text x="51.5" y="236.1">VOUT</text>
<text x="61.9" y="234.4">2</text>
<text x="257.5" y="241.4">1</text>
<text x="257.5" y="244.9">2</text>
<text x="261" y="243.2">VIN</text>
<text x="277.7" y="243.2">VOUT</text>
<text x="288.1" y="241.4">5</text>
<text x="257.5" y="248.5">3</text>
<text x="261" y="246.7">GND</text>
<text x="261" y="250.2">EN</text>
<text x="282" y="250.2">NC</text>
<text x="288.1" y="248.5">4</text>
<text x="376.4" y="253.2">SDA_3V</text>
<text x="499.3" y="257.2">IO22</text>
<text x="376.4" y="267.3">SCL_3V</text>
<text x="499.3" y="271.3">IO21</text>
<text x="126.6" y="285.5">1</text>
<text x="130.1" y="287.3">1OUT</text>
<text x="196.5" y="285">IO34</text>
<text x="126.6" y="289">2</text>
<text x="126.6" y="292.6">3</text>
<text x="130.1" y="290.8">1IN-</text>
<text x="146.9" y="290.8">2OUT</text>
<text x="157.2" y="292.6">6</text>
<text x="157.2" y="289">7</text>
<text x="130.1" y="294.3">1IN+</text>
<text x="147.4" y="297.9">2IN+</text>
<text x="148.6" y="294.3">2IN-</text>
<text x="157.2" y="296.1">5</text>
<text x="449.5" y="310.6" transform="rotate(-90 449.5 310.6)">25</text>
<text x="431.8" y="319">1</text>
<text x="431.8" y="322.5">2</text>
<text x="435.3" y="320.8">CLKIN</text>
<text x="450.9" y="320.3" transform="rotate(-90 450.9 320.3)">GND</text>
<text x="457.6" y="320.8">SDA</text>
<text x="465.9" y="322.5">23</text>
<text x="465.9" y="319">24</text>
<text x="477" y="318.5">SDA_3V</text>
<text x="477" y="322">SCL_3V</text>
<text x="431.8" y="326.1">3</text>
<text x="431.8" y="329.6">4</text>
<text x="435.3" y="324.3">NC</text>
<text x="435.3" y="327.8">NC</text>
<text x="455.8" y="327.8">RESV</text>
<text x="458.2" y="324.3">SCL</text>
<text x="465.9" y="329.6">21</text>
<text x="465.9" y="326.1">22</text>
<text x="431.8" y="333.1">5</text>
<text x="435.3" y="331.4">NC</text>
<text x="435.3" y="334.9">NC</text>
<text x="453.5" y="334.9">CPOUT</text>
<text x="455.8" y="331.4">RESV</text>
<text x="465.9" y="333.1">20</text>
<text x="431.8" y="336.7">6</text>
<text x="431.8" y="340.2">7</text>
<text x="435.3" y="338.4">AUX_DA</text>
<text x="435.3" y="341.9">AUX_CL</text>
<text x="455.8" y="338.4">RESV</text>
<text x="465.9" y="336.7">19</text>
<text x="431.8" y="343.7">8</text>
<text x="431.8" y="347.2">9</text>
<text x="435.3" y="345.5">VLOGIC</text>
<text x="459.8" y="345.5">NC</text>
<text x="465.9" y="347.2">16</text>
<text x="465.9" y="343.7">17</text>
<text x="413.5" y="350.2">REGOUT</text>
<text x="413.5" y="353.8">FSYNC</text>
<text x="429.7" y="350.8">10</text>
<text x="435.3" y="349">AD0</text>
<text x="435.3" y="352.5">REGOUT</text>
<text x="459.8" y="352.5">NC</text>
<text x="459.8" y="349">NC</text>
<text x="465.9" y="350.8">15</text>
<text x="429.7" y="354.3">11</text>
<text x="429.7" y="357.8">12</text>
<text x="435.3" y="356.1">FSYNC</text>
<text x="435.3" y="359.6">INT</text>
<text x="459.8" y="356.1">NC</text>
<text x="465.9" y="354.3">14</text>
</g>
<g font-size="3.2" fill="#000080">
<text x="410.7" y="33.6">D1</text>
<text x="85.6" y="38.3">ESP32-WROOM-32E-H4</text>
<text x="257.2" y="41.3">AMS1117-3.3</text>
<text x="257.2" y="38.3">U6</text>
<text x="410.7" y="36.8">BAT760-7</text>
<text x="327.3" y="48.9">USB2</text>
<text x="24.7" y="61.3">C6</text>
<text x="38.8" y="64.4">100nF</text>
<text x="38.8" y="61.3">C2</text>
<text x="217.7" y="64.4">2K</text>
<text x="217.7" y="61.2">R2</text>
<text x="394.4" y="64.8">D2</text>
<text x="408.6" y="64.8">D3</text>
<text x="422.7" y="64.8">D4</text>
<text x="232.9" y="69.7">10uF</text>
<text x="232.9" y="66.5">C3</text>
<text x="305.2" y="69.7">10uF</text>
<text x="305.2" y="66.5">C4</text>
<text x="196.2" y="75.3">REDLED</text>
<text x="418" y="85.9">CP2102N-A01-GQFN28</text>
<text x="23.3" y="93">R1</text>
<text x="23.3" y="96.1">10k</text>
<text x="24.7" y="112.4">C8</text>
<text x="24.7" y="115.5">100nF</text>
<text x="208.1" y="122.9">SW1</text>
<text x="270.3" y="122.9">R9</text>
<text x="347.5" y="123">C1</text>
<text x="365.2" y="122.9">C9</text>
<text x="193.9" y="126.5">PTS645SH50SMTR92LFS</text>
<text x="270.3" y="126.1">10k</text>
<text x="347.5" y="126.1">4.7uF</text>
<text x="365.2" y="126.1">100nF</text>
<text x="49.4" y="145.9">J1HDR-M-2.54_1x4</text>
<text x="271.7" y="149">100nF</text>
<text x="271.7" y="145.9">C5</text>
<text x="357.7" y="160.4">R10</text>
<text x="193.9" y="167">PTS645SH50SMTR92LFS</text>
<text x="208.1" y="163.5">SW2</text>
<text x="357.7" y="163.4">22.1k</text>
<text x="449.4" y="165.7">R5</text>
<text x="447.7" y="168.8">10k</text>
<text x="497.1" y="172.5">Q1</text>
<text x="497.1" y="175.5">SS8050-G</text>
<text x="377.9" y="184.4">47.5k</text>
<text x="377.9" y="181.2">R7</text>
<text x="395.5" y="184.3">1k</text>
<text x="395.5" y="181.2">R11</text>
<text x="409.6" y="184.3">10k</text>
<text x="409.6" y="181.2">R8</text>
<text x="271.7" y="189.6">100nF</text>
<text x="271.7" y="186.4">C7</text>
<text x="497.1" y="190.1">Q2</text>
<text x="447.7" y="197">10k</text>
<text x="449.5" y="193.5">R6</text>
<text x="497.1" y="193.1">SS8050-G</text>
<text x="45.5" y="226.7">U3</text>
<text x="45.5" y="229.9">LM35DZ</text>
<text x="259.8" y="237.6">AP2112K-3.3TRG1</text>
<text x="120.7" y="244.7">PD204-6B/L3</text>
<text x="399" y="244.7">R16</text>
<text x="414.9" y="244.7">R14</text>
<text x="469.6" y="244.7">R13</text>
<text x="489" y="244.7">R15</text>
<text x="124.7" y="248.3">LED9</text>
<text x="295.5" y="251.4">10uF</text>
<text x="295.5" y="248.2">C11</text>
<text x="324.9" y="250">C12</text>
<text x="339.4" y="249.9">R12</text>
<text x="399" y="247.8">10k</text>
<text x="414.9" y="247.8">10k</text>
<text x="469.6" y="247.8">10k</text>
<text x="489" y="247.8">10k</text>
<text x="232" y="255.3">C10</text>
<text x="324.9" y="253.1">100nF</text>
<text x="339.4" y="253.1">10k</text>
<text x="137.3" y="258.8">10k</text>
<text x="138.1" y="262.3">R26</text>
<text x="232" y="258.5">10uF</text>
<text x="430" y="262">Q4</text>
<text x="128.3" y="269.3">100</text>
<text x="138.1" y="269.3">R25</text>
<text x="426.1" y="265.8">BSS138</text>
<text x="340.5" y="271.1">GREEN LED</text>
<text x="126.1" y="279.9">LM358NG_C7552 U9</text>
<text x="445.6" y="280">BSS138</text>
<text x="449.4" y="276.1">Q3</text>
<text x="141.6" y="304.7">R28</text>
<text x="148.2" y="304.6">330</text>
<text x="152.1" y="301.1">REDLED</text>
<text x="111.7" y="320.5">R27</text>
<text x="110.8" y="324">10k</text>
<text x="412.8" y="334.3">100nF</text>
<text x="412.8" y="331.1">C13</text>
<text x="485.1" y="341.4">2200pF</text>
<text x="485.1" y="338.2">C15</text>
<text x="386.9" y="357.7">100nF</text>
<text x="392.1" y="355.8">C14</text>
<text x="435.4" y="366.4">MPU-6050_C24112</text>
</g>
<g font-size="3.2">
<text x="430.4" y="31.2">+5V</text>
<text x="17.4" y="40">+3V3</text>
<text x="225.8" y="41.7">+5V</text>
<text x="297.9" y="41.8">+3V3</text>
<text x="73.7" y="47.4">1</text>
<text x="123.7" y="45.6">GND</text>
<text x="132.5" y="43.9">39</text>
<text x="132.5" y="47.4">38</text>
<text x="244.8" y="45.6">1</text>
<text x="248.3" y="47.4">GND</text>
<text x="77.2" y="49.1">GND</text>
<text x="123.7" y="49.1">GND</text>
<text x="17.4" y="80.6">+3V3</text>
<text x="89.6" y="97.6" transform="rotate(-90 89.6 97.6)">GND</text>
<text x="340.2" y="98.2">+3V3</text>
<text x="405.3" y="98.5">3</text>
<text x="408.8" y="100.3">GND</text>
<text x="87.9" y="103.1" transform="rotate(-90 87.9 103.1)">15</text>
<text x="264.3" y="110.6">+3V3</text>
<text x="36.8" y="147.6">+3V3</text>
<text x="45.4" y="152.5">1</text>
<text x="45.4" y="156.7">2</text>
<text x="45.4" y="160.3">3</text>
<text x="45.4" y="163.8">4</text>
<text x="389.6" y="200.9">+3V3</text>
<text x="139.1" y="226.7">+3V3</text>
<text x="240" y="230.3">+3V3</text>
<text x="393.1" y="232">+3V3</text>
<text x="409" y="232">+3V3</text>
<text x="428.4" y="232">+3V3</text>
<text x="447.8" y="232">+3V3</text>
<text x="463.7" y="232">+3V3</text>
<text x="483.1" y="232">+3V3</text>
<text x="333.5" y="235.6">+3V3</text>
<text x="15.7" y="245">+3V3</text>
<text x="49.1" y="244" transform="rotate(-90 49.1 244)">GND</text>
<text x="47.3" y="247.5" transform="rotate(-90 47.3 247.5)">3</text>
<text x="169.4" y="270">+3.3v</text>
<text x="162.1" y="283.8">+3V3</text>
<text x="126.6" y="296.1">4</text>
<text x="130.1" y="297.9">GND</text>
<text x="398.4" y="339.6">+3V3</text>
<text x="457.1" y="341.9">GND</text>
<text x="465.9" y="340.2">18</text>
<text x="476" y="370.2">+3V3</text>
</g>
<g font-size="3.2" fill="#f00">
<text x="53.7" y="53.9">EN</text>
<text x="73.7" y="58">4</text>
<text x="77.2" y="59.7">SENSOR_VP</text>
<text x="43.1" y="101.5">EN</text>
<text x="405.3" y="109.1">6</text>
<text x="408.8" y="110.9">VDD</text>
<text x="146.5" y="287.3">VCC+</text>
<text x="157.2" y="285.5">8</text>
<text x="457.3" y="359.6">VDD</text>
<text x="465.9" y="357.8">13</text>
</g>
<text font-size="2.5" fill="#000080" x="150.8" y="253.4">LED4</text>
<g font-size="1.8">
<text x="366.6" y="34.3">GND</text>
<text x="56.2" y="44.8">GND</text>
<text x="155" y="43.1">GND</text>
<text x="236.1" y="58.9">GND</text>
<text x="15.6" y="71.3">GND</text>
<text x="223.8" y="74.8">GND</text>
<text x="296.1" y="74.8">GND</text>
<text x="386.1" y="73.1">GND</text>
<text x="400.2" y="73.1">GND</text>
<text x="414.3" y="73.1">GND</text>
<text x="209.7" y="83.6">GND</text>
<text x="368.4" y="101.3">GND</text>
<text x="15.6" y="120.7">GND</text>
<text x="82.7" y="120.7">GND</text>
<text x="338.4" y="140.1">GND</text>
<text x="195.6" y="150.7">GND</text>
<text x="262.6" y="152.4">GND</text>
<text x="35" y="164.8">GND</text>
<text x="195.6" y="191.2">GND</text>
<text x="262.6" y="193">GND</text>
<text x="370.2" y="196.5">GND</text>
<text x="401.9" y="196.5">GND</text>
<text x="42.1" y="251.2">GND</text>
<text x="315.8" y="256.5">GND</text>
<text x="301.7" y="260">GND</text>
<text x="197.3" y="267.1">GND</text>
<text x="245.3" y="268.9">GND</text>
<text x="331.4" y="277.7">GND</text>
<text x="119.7" y="298.8">GND</text>
<text x="447.8" y="299">GND</text>
<text x="396.6" y="321.8">GND</text>
<text x="472.5" y="350">GND</text>
<text x="396.6" y="364.1">GND</text>
</g>
<g font-size="1.8" fill="#000080">
<text x="16.5" y="64.4" transform="rotate(-90 16.5 64.4)">22UF/10V</text>
<text x="389.2" y="71.4" transform="rotate(-90 389.2 71.4)">LESD5D5.0CT1G</text>
<text x="403.3" y="71.4" transform="rotate(-90 403.3 71.4)">LESD5D5.0CT1G</text>
<text x="416.9" y="71.1" transform="rotate(-90 416.9 71.1)">LESD5D5.0CT1G</text>
</g>
</svg>
